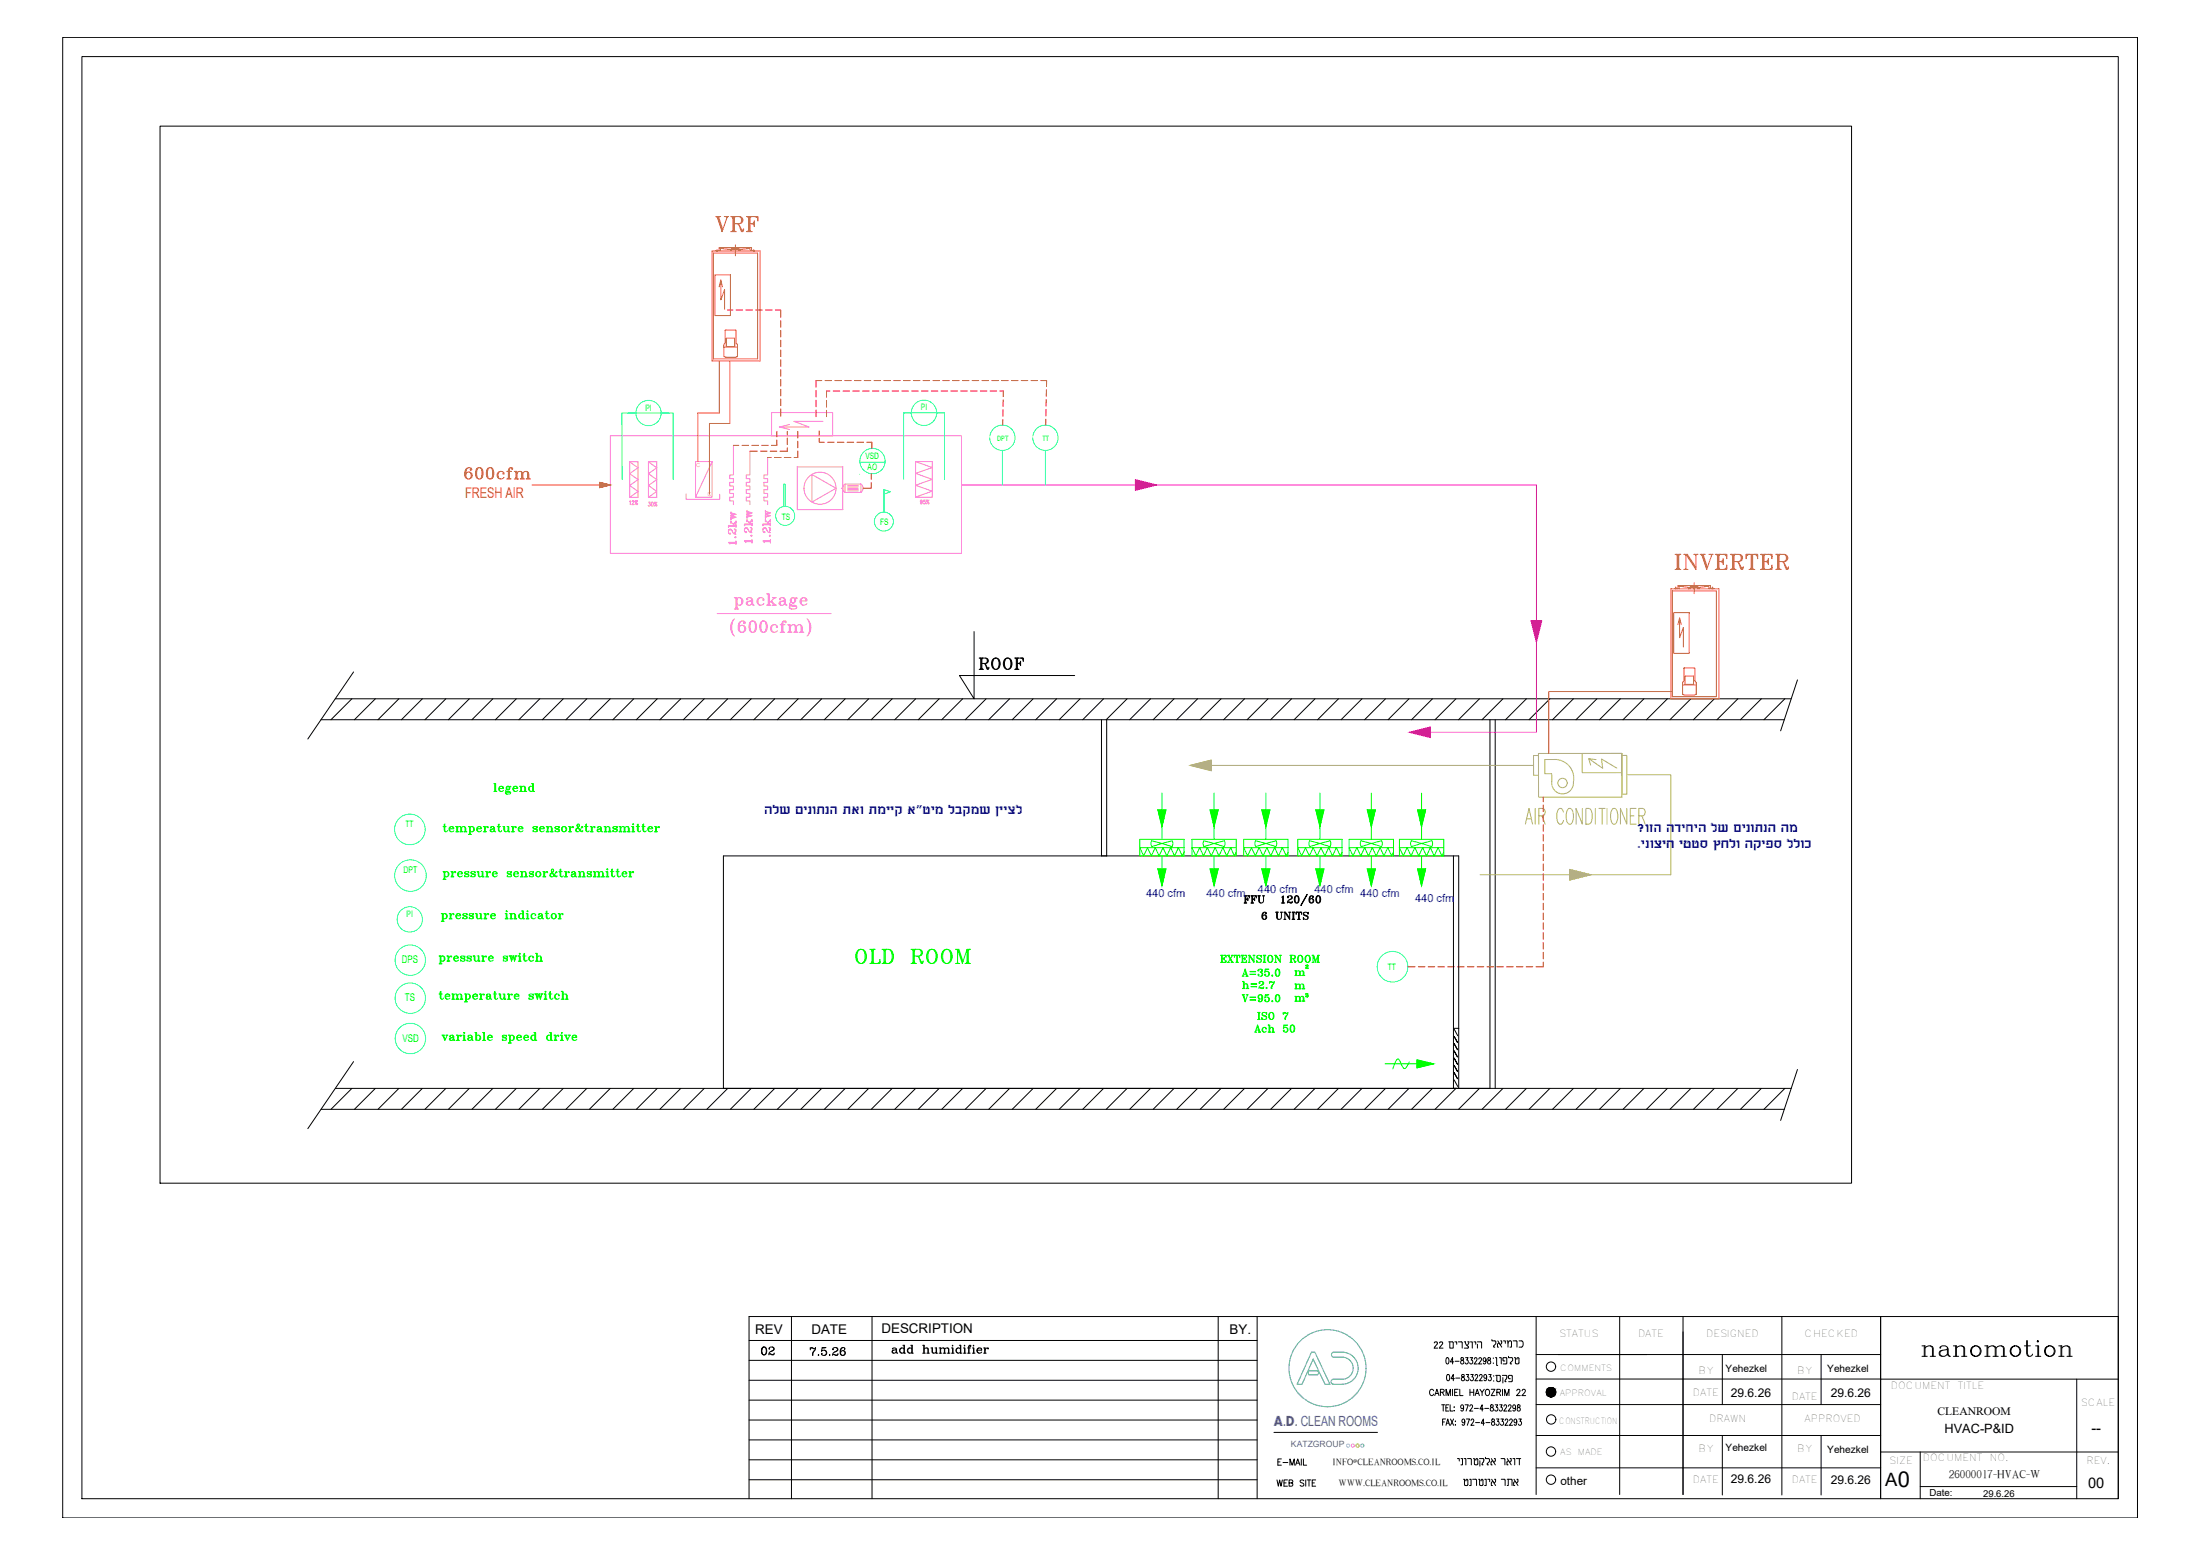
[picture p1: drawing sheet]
<svg xmlns="http://www.w3.org/2000/svg" width="841mm" height="594mm" viewBox="0 0 841 594" stroke-linecap="round" stroke-linejoin="round" font-family="sans-serif">
<!-- layer: inst -->
<g fill="none" stroke="#0ff" stroke-width=".38">
<path d="M328.7 176.6h9.7M378.4 166.6a4.8 4.8 0 0 1 7.6-3.3 4.8 4.8 0 0 1-.6 8.2 4.8 4.8 0 0 1-7-4.3M383.2 172.1v13.2M394.8 166.6a4.8 4.8 0 0 1 7.6-3.3 4.8 4.8 0 0 1-.5 8.2 4.8 4.8 0 0 1-7.1-4.3M399.6 172.1v13.2M299.6 193.5v-8.5h.6v8.5M328.6 181.2h.1M338 188.8l2.4-.9-2.6-.8v8.5M338 187.1v8.5"/>
<circle cx="247.9" cy="157.8" r="4.8"/>
<circle cx="353.2" cy="157.7" r="4.8"/>
<circle cx="333.5" cy="176.2" r="4.8"/>
<circle cx="300.2" cy="197.1" r="3.6"/>
<circle cx="337.9" cy="199.3" r="3.6"/>
<circle cx="156.7" cy="316.9" r="5.9"/>
<circle cx="156.9" cy="334.5" r="6"/>
<circle cx="156.7" cy="351.2" r="4.8"/>
<circle cx="156.8" cy="366.8" r="5.8"/>
<circle cx="532.3" cy="369.3" r="5.9"/>
<circle cx="156.8" cy="381.3" r="5.8"/>
<circle cx="156.9" cy="396.8" r="5.8"/>
</g>
<!-- layer: MIZ-SUPPLY AIR -->
<path d="M367.6 185.3h219.8v94.5h-48.6l8 2v-4l-8 2M434.1 183.3l8 2-8 2zM585.3 237.2h4.1l-2 8.1z" fill="none" stroke="#f0f" stroke-width=".38"/>
<!-- layer: PID-Room -->
<g fill="none" stroke="#000" stroke-width=".38">
<path d="M135.2 256.7l-17.5 25.6M372.4 241.3v25.7l-5.6-8.9h44M687.1 259.8l-6.4 19.4M122.7 275h559.4M128.2 267h556.5M421.1 275v52M423.1 275v52M569.6 275v140.8M571.6 275v140.8M555.6 327v65.9M555.6 392.9h2v22.9h-2zM555.9 395.9l1.4 2.6-1.4-2.6"/>
<path d="M555.9 398.7l1.4 2.5-1.4-2.5M555.9 393.2l1.4 2.5M557.6 392.9v-65.9h-281.1v88.8h146.6M128.2 415.8h556.5M135.2 405.6l-17.5 25.6M555.9 401.5l1.4 2.5-1.4-2.5M555.9 404.2l1.4 2.6-1.4-2.6M555.9 407l1.4 2.5-1.4-2.5M555.9 409.8l1.4 2.5-1.4-2.5M555.9 412.6l1.4 2.5M687.1 408.6l-6.4 19.4M122.7 423.8h559.4"/>
</g>
<!-- layer: inst-l2 -->
<g fill="none" stroke="#000" stroke-width=".38">
<path d="M134.5 267l-8 8M143.5 267l-8 8M152.5 267l-8 8M161.5 267l-8 8M170.4 267l-8 8M179.4 267l-8 8M188.4 267l-8 8M197.4 267l-8 8M206.4 267l-8 8M215.3 267l-8 8M224.3 267l-8 8M233.3 267l-8 8"/>
<path d="M242.3 267l-8 8M251.3 267l-8 8M260.3 267l-8 8M269.2 267l-8 8M278.2 267l-8 8M287.2 267l-8 8M296.2 267l-8 8M305.1 267l-8 8M314.1 267l-8 8M323.1 267l-8 8M332.1 267l-8 8M341.1 267l-8 8"/>
<path d="M350 267l-8 8M359 267l-8 8M368 267l-8 8M377 267l-8 8M386 267l-8 8M395 267l-8 8M403.9 267l-8 8M412.9 267l-8 8M421.9 267l-8 8M430.9 267l-8 8M439.9 267l-8.1 8M448.8 267l-8 8"/>
<path d="M457.8 267l-8 8M466.8 267l-8 8M475.8 267l-8 8M484.7 267l-8 8M493.7 267l-8 8M502.7 267l-8 8M511.7 267l-8 8M520.7 267l-8 8M529.7 267l-8 8M538.6 267l-8 8M547.6 267l-8 8M556.6 267l-8 8"/>
<path d="M565.6 267l-8 8M574.6 267l-8 8M583.5 267l-8 8M592.5 267l-8 8M601.5 267l-8 8M610.5 267l-8 8M619.4 267l-8 8M628.4 267l-8 8M637.4 267l-8 8M646.4 267l-8 8M655.4 267l-8 8M664.4 267l-8 8"/>
<path d="M673.3 267l-8 8M682.3 267l-8 8M134.5 415.8l-8 8M143.5 415.8l-8 8M152.5 415.8l-8 8M161.5 415.8l-8 8M170.4 415.8l-8 8M179.4 415.8l-8 8M188.4 415.8l-8 8M197.4 415.8l-8 8M206.4 415.8l-8 8M215.3 415.8l-8 8"/>
<path d="M224.3 415.8l-8 8M233.3 415.8l-8 8M242.3 415.8l-8 8M251.3 415.8l-8 8M260.3 415.8l-8 8M269.2 415.8l-8 8M278.2 415.8l-8 8M287.2 415.8l-8 8M296.2 415.8l-8 8M305.1 415.8l-8 8M314.1 415.8l-8 8M323.1 415.8l-8 8"/>
<path d="M332.1 415.8l-8 8M341.1 415.8l-8 8M350 415.8l-8 8M359 415.8l-8 8M368 415.8l-8 8M377 415.8l-8 8M386 415.8l-8 8M395 415.8l-8 8M403.9 415.8l-8 8M412.9 415.8l-8 8M421.9 415.8l-8 8M430.9 415.8l-8 8"/>
<path d="M439.9 415.8l-8.1 8M448.8 415.8l-8 8M457.8 415.8l-8 8M466.8 415.8l-8 8M475.8 415.8l-8 8M484.7 415.8l-8 8M493.7 415.8l-8 8M502.7 415.8l-8 8M511.7 415.8l-8 8M520.7 415.8l-8 8M529.7 415.8l-8 8M538.6 415.8l-8 8"/>
<path d="M547.6 415.8l-8 8M556.6 415.8l-8 8M565.6 415.8l-8 8M574.6 415.8l-8 8M583.5 415.8l-8 8M592.5 415.8l-8 8M601.5 415.8l-8 8M610.5 415.8l-8 8M619.4 415.8l-8 8M628.4 415.8l-8 8M637.4 415.8l-8 8M646.4 415.8l-8 8"/>
<path d="M655.4 415.8l-8 8M664.4 415.8l-8 8M673.3 415.8l-8 8M682.3 415.8l-8 8"/>
</g>
<!-- layer: MIZ-RETURNAIR01 -->
<g fill="none" stroke="#0f0" stroke-width=".38">
<path d="M442.6 309.4l1.6 6.4 1.5-6.4M444.2 303v17.7M462.6 309.4l1.5 6.4 1.6-6.4M464.1 303v17.7M482.4 309.4l1.5 6.4 1.6-6.4M483.9 303v17.7M503 309.4l1.6 6.4 1.5-6.4M504.6 303v17.7M522.7 309.4l1.5 6.4 1.6-6.4M524.2 303v17.7M541.9 309.4l1.5 6.4 1.6-6.4M543.4 303v17.7"/>
<path d="M435.7 320.7h17v6.3h-17zM440.3 321.2l3.9 1-3.9 1.2-.3-.9zM442.6 331.9l1.6 6.5 1.5-6.5M444.2 322.2l3.9-1 .3 .9-.4 1.3zM444.2 327v4.9M452.7 323.8h-17l1.5 3.2 1.5-3.2 1.4 3.2 1.5-3.2 1.5 3.2 1.5-3.2 1.5 3.2 1.4-3.2 1.5 3.2 1.5-3.2 1.5 3.2 .7-1.5M455.7 320.7h16.9v6.3h-16.9zM460.2 321.2l3.9 1-3.8 1.2-.4-.9zM462.6 331.9l1.5 6.5 1.6-6.5M464.1 322.2l3.9-1 .3 .9-.3 1.3zM464.1 327v4.9M472.6 323.8h-16.9l1.4 3.2 1.5-3.2 1.5 3.2 1.5-3.2 1.4 3.2 1.5-3.2 1.5 3.2 1.5-3.2 1.5 3.2 1.4-3.2 1.5 3.2 .7-1.5"/>
<path d="M475.5 320.7h16.9v6.3h-16.9zM480 321.2l3.9 1-3.8 1.2-.4-.9zM482.4 331.9l1.5 6.5 1.6-6.5M483.9 322.2l3.9-1 .3 .9-.3 1.3zM483.9 327v4.9M492.4 323.8h-16.9l1.4 3.2 1.5-3.2 1.5 3.2 1.5-3.2 1.4 3.2 1.5-3.2 1.5 3.2 1.5-3.2 1.4 3.2 1.5-3.2 1.5 3.2 .7-1.5M496.1 320.7h16.9v6.3h-16.9zM500.7 321.2l3.9 1-3.9 1.2-.3-.9zM503 331.9l1.6 6.5 1.5-6.5M504.6 327v4.9M508.5 321.2l.3 .9-.4 1.3-3.8-1.2 3.9-1M513 323.8h-16.9l1.5 3.2 1.5-3.2 1.4 3.2 1.5-3.2 1.5 3.2 1.5-3.2 1.5 3.2 1.4-3.2 1.5 3.2 1.5-3.2 1.5 3.2 .6-1.5"/>
<path d="M515.8 320.7h16.9v6.3h-16.9zM520.3 321.2l3.9 1-3.8 1.2-.4-1.3zM522.7 331.9l1.5 6.5 1.6-6.5M524.2 322.2l4-1 .2 .9-.3 1.3zM524.2 327v4.9M532.7 323.8h-16.9l1.4 3.2 1.5-3.2 1.5 3.2 1.5-3.2 1.4 3.2 1.5-3.2 1.5 3.2 1.5-3.2 1.5 3.2 1.4-3.2 1.5 3.2 .7-1.5M535 320.7h16.9v6.3h-16.9zM539.5 321.2l-.3 1.3 .4 .9 3.8-1.2-3.9-1M541.9 331.9l1.5 6.5 1.6-6.5M543.4 322.2l4-1 .2 .9-.3 1.3zM543.4 327v4.9M551.9 323.8h-16.9l1.5 3.2 1.4-3.2 1.5 3.2 1.5-3.2 1.5 3.2 1.4-3.2 1.5 3.2 1.5-3.2 1.5 3.2 1.4-3.2 1.5 3.2 .7-1.5"/>
<path d="M529.5 406.4h12.2M538.8 405.7l-1.2 2-.8 .5-2.2-3.6a.89 .89 0 0 0-1 .9l-1.2 2.8M541.7 404.9l6.4 1.5-6.4 1.6z"/>
</g>
<g fill="#0f0" stroke="#0f0" stroke-width=".38">
<path d="M442.6 331.9h3.1l-1.5 6.5z"/>
<path d="M442.6 309.4h3.1l-1.5 6.4z"/>
<path d="M541.7 404.9l6.4 1.5-6.4 1.6z"/>
<path d="M462.6 331.9h3.1l-1.6 6.5z"/>
<path d="M462.6 309.4h3.1l-1.6 6.4z"/>
<path d="M482.4 331.9h3.1l-1.6 6.5z"/>
<path d="M482.4 309.4h3.1l-1.6 6.4z"/>
<path d="M503 331.9h3.1l-1.5 6.5z"/>
<path d="M503 309.4h3.1l-1.5 6.4z"/>
<path d="M522.7 331.9h3.1l-1.6 6.5z"/>
<path d="M522.7 309.4h3.1l-1.6 6.4z"/>
<path d="M541.9 331.9h3.1l-1.6 6.5z"/>
<path d="M541.9 309.4h3.1l-1.6 6.4z"/>
</g>
<!-- layer: MIZ-EQUIP -->
<g fill="none" stroke="#ff7fbf" stroke-width=".38">
<path d="M295 157.6h23.3v8.9h-23.3zM233.3 166.5h134.3v44.9h-134.3zM240.7 176.4l3.2 2.3-3.2 2.3 3.2 2.2-3.2 2.3 3.2 2.2-3.2 2.3zM240.7 176.4h3.2v13.6M247.9 176.4l3.2 2.3-3.2 2.3 3.2 2.2-3.2 2.3 3.2 2.2-3.2 2.3zM247.9 176.4h3.2v13.6M272.2 176.3l-6.3 13.6h6.3v-13.6h-6.3v13.6M280.4 170.2v11.3h-1.4v1.4h1.4v1.4h-1.4v1.4h1.4v1.4h-1.4v1.4h1.4v1.4h-1.4v1.5h1.4v1.4M286.7 172.4v9.1h-1.4v1.4h1.4v1.4h-1.4v1.4h1.4v1.4h-1.4v1.4h1.4v1.4h-1.4v1.5h1.4v1.4M293.5 174.8v6.7h-1.5v1.4h1.5v1.4h-1.5v1.4h1.5v1.4h-1.5v1.4h1.5v1.4h-1.5v1.5h1.5v1.4M301.8 162.2l-3.9 .9M304.8 178.4h17.4v16.3h-17.4z"/>
<path d="M314.6 161h-11.1l5.8 2.1h-11.4l3.9 1M350 176.3l6.4 2.3-6.4 2.3 6.4 2.2-6.4 2.3 6.4 2.3-6.4 2.2zM350 176.3h6.4v13.6M262.3 188.7v2.1h12.8v-2M310.4 181.3l9.2 5.2-9.2 5.3zM321.6 186.5h.6M323 184.9a1.96 1.96 0 0 0 0 3.2M323 184.9h6.1v3.2h-6.1zM324 186.5h4.1M324 187h4.1M324 187.6h4.1M324 186h4.1"/>
<path d="M324 185.5h4.1M329.1 184.9a1.96 1.96 0 0 1 0 3.2M274.2 234.4h43.5"/>
<circle cx="313.5" cy="186.5" r="6.1"/>
</g>
<!-- layer: MIZ-OUTDOORAIR -->
<path d="M203.4 185.3h29.9M229.3 184.3l4 1-4 1z" fill="none" stroke="#ff7f00" stroke-width=".38"/>
<path d="M229.3 184.3l4 1-4 1z" fill="#ff7f00" stroke="#ff7f00" stroke-width=".38"/>
<!-- layer: MIZ-SUPPLY AIR -->
<g fill="#f0f" stroke="#f0f" stroke-width=".38">
<path d="M434.1 183.3l8 2-8 2z"/>
<path d="M585.3 237.2h4.1l-2 8.1z"/>
<path d="M538.8 279.8l8-2v4z"/>
</g>
<!-- layer: inst-l2 -->
<g fill="none" stroke="#f00" stroke-width=".38">
<path d="M278.1 118.4h2M281.4 118.4h2.5M285.1 118.4h2.5M288.9 118.4h2.5M292.6 118.4h2.6M296.4 118.4h2.1v2.8M298.5 122.5v2.5M298.5 126.2v2.5M298.5 130v2.5M298.5 133.7v2.5M298.5 137.5v2.5M298.5 141.2v2.5"/>
<path d="M298.5 145v2.5M298.5 148.7v2.5M298.5 152.5v2.5M298.5 156.2v2.8M312 149.2v2.5M312 152.9v2.5M312 156.6v2.6M314.2 145.4h-2.2v2.5M315.4 145.4h2.5M316 153v2.5M316 156.8v2.4M317.3 149.4h-1.3v2.4"/>
<path d="M318.5 149.4h2.5M319.2 145.4h2.5M322.3 149.4h2.5M322.9 145.4h2.5M326 149.4h2.5M326.7 145.4h2.4M329.8 149.4h2.5M330.4 145.4h2.5M333.5 149.4h2.5M334.2 145.4h2.5M337.3 149.4h2.5M337.9 145.4h2.5"/>
<path d="M341 149.4h2.5M341.7 145.4h2.5M344.8 149.4h2.5M345.4 145.4h2.5M348.5 149.4h2.5M349.2 145.4h2.4M352.3 149.4h2.5M352.9 145.4h2.5M356 149.4h2.5M356.7 145.4h2.5M359.8 149.4h2.5M360.4 145.4h2.5"/>
<path d="M363.5 149.4h2.5M364.2 145.4h2.5M367.3 149.4h2.5M367.9 145.4h2.5M371 149.4h2.5M371.7 145.4h2.4M374.8 149.4h2.5M375.4 145.4h2.5M378.5 149.4h2.5M379.2 145.4h2.5M382.3 149.4h1.3l-.1 2.1M382.9 145.4h2.5"/>
<path d="M383.4 156.5v2.5M383.5 152.8l-.1 2.5M386.7 145.4h2.5M390.4 145.4h2.5M394.2 145.4h2.4M397.9 145.4h2.2v2.3M399.9 156.4l-.1 2.5M400 152.6l-.1 2.5M400 148.9v2.5M280.4 170.2h2M283.7 170.2h2.5M286.7 172.4h2.8"/>
<path d="M287.4 170.2h2.5M290.7 172.4h2.5M291.2 170.2h2.5M293.5 174.8h1.3M294.5 172.4h2.5M296.1 174.8h2.5M297 168.1v2.1h-2.1M297 164.8v2.1M299.8 174.8h2.6M301 171.1v1.3h-2.8M301 164.8v1.3M301 167.3v2.6"/>
<path d="M305 172.3v2.5h-1.4M305 164.8v2.5M305 168.6v2.5M313.2 164.6v1.6M313.2 167.4v1.6h1.9M316.4 169h2.5M320.1 169h2.5M323.9 169h2.5M327.6 169h2.5M331.4 169h1.9v2.3M383.4 160.3l-.1 2.1M399.8 160.1v2.3"/>
<path d="M333.1 181v2.1M333.1 184.4v2.1h-3.1M590 304.5v1.8M590 307.6v2.5M590 311.3v2.5M590 315.1v2.5M590 318.8v2.5M590 322.6v2.5M590 326.3v2.5M590 330.1v2.5M590 333.8v2.5M590 337.6v2.5"/>
<path d="M590 341.3v2.5M590 345.1v2.5M590 348.8v2.5M590 352.6v2.5M590 356.3v2.5M538.2 369.4h2.7M542.2 369.4h2.5M546 369.4h2.5M549.7 369.4h2.5M553.5 369.4h2.4M557.2 369.4h2.5M560.9 369.4h2.5"/>
<path d="M564.7 369.4h2.5M568.5 369.4h2.5M572.2 369.4h2.5M576 369.4h2.4M579.7 369.4h2.5M583.4 369.4h2.5M590 367.6v1.8h-2.8M590 360.1v2.5M590 363.8v2.5"/>
</g>
<!-- layer: minor -->
<path d="M345.4 157.7h15.7M345.4 157.7v25.4M358.1 157.7h3v25.4M237.8 183.2l-.1-25.4h19.6v25.4" fill="none" stroke="#0ff" stroke-width=".38"/>
<!-- layer: MIZ-EQUIP -->
<g fill="none" stroke="#f26722" stroke-width=".38">
<path d="M272.2 95.9h18.4v42h-18.4zM272.7 96.7h16.9v40.4h-16.9zM273.8 95.7h.1M273.9 95.7l.4 .1zM273.9 95.7h-.1M274.1 95.6v.3M274.1 95.6h.1M274.2 95.7h-.2h.2M274.2 95.7v.1M274.2 95.7h.1M274.3 95.7h-.1M274.9 95.6l-.2 .2"/>
<path d="M274.9 95.6v-.9h12.4v.9M279.7 95l2.6-.1 .3 .4h-3zM279.8 95.8l-.9 .1M279.8 95.5l-4.6-.6 .4 1M279.8 95.3v.5M281.1 93.6v4.1M282.5 95.4l4.1-.5 .3 1M282.5 95.3v.5l.6 .1M287.3 95.6l.2 .2M287.9 95.7h.1M287.9 95.7l.4 .1zM288.1 95.6h.1"/>
<path d="M288.1 95.6l.1 .1M288.1 95.6v.1M288.1 95.8v.1M288.2 95.7h.1M288.2 95.7l-.1 .2M288.3 95.7v.1M288.3 95.7h-.1M273.3 105h5.9v15.6h-5.9zM274.9 109.6l.7-2.6v7.6l1.4-3.9v7.4M275.6 107l.6 2.6M275 137.9v19.9h-8.2v18.5M276.7 132.6v-1l.5-.6 .1-4.8h4l.1 4.8 .5 .8v4.4"/>
<path d="M276.7 132.6v3.7l.8 .2h3.7l.7-.2v-.3M276.7 132.6h5.2M277.6 129.2h3.3v3.2h-3.3zM279 137.9v23.9h-7.8v27.1M638.7 225h18.4v42h-18.4zM639.2 225.8h17v40.4h-17zM639.8 234.1h6v15.5h-6zM640.1 224.9l1.3-.1v-1.1h12.4l.1 1.1 1.3 .1M640.4 224.7l.5 .1zM640.5 224.7h.1M640.5 224.8h.2M640.5 224.7v.1"/>
<path d="M640.6 224.7h.1M640.6 224.7v.3M640.7 224.7v.3M640.7 224.7l-.2 .1M640.7 224.8h.1M641.4 238.6l.7-2.5v7.5l1.4-3.8v7.4M642.1 236.1l.6 2.5M646.2 224.1l2.6-.1 .3 .4h-2.9zM646.3 224.5l-4.6-.6 .4 1.1M646.3 224.4v.4l-.9 .2M647.7 222.6v4.2M649 224.5l4.1-.5 .3 1"/>
<path d="M649 224.4v.5l.7 .1M654.5 224.7h.1M654.4 224.7l.5 .1zM654.5 224.7l.3 .1M654.6 224.7v.3M654.6 224.7h.1M654.6 224.8v.2M654.8 224.8h-.3M654.8 224.7v.1M654.8 224.8h.1M643.8 255.4l-.1 4.6-.5 .7v1M644 255.2l-.3 .2"/>
<path d="M644 255.2h3.8l.1 5 .5 .7v4.3M644.2 258.3h3.2v3.2h-3.2zM638.7 264.2h-46.6v23.7M643.2 261.7v3.6l.8 .3 3.7-.1 .7-.2v-.3M643.2 261.7h5.2"/>
</g>
<!-- layer: AC -->
<g fill="none" stroke="#b8b85c" stroke-width=".38">
<path d="M455 292.4l8-2v4l-8-2h131.3M586.2 288.6h1.9v7.6h-1.8zM588.1 287.9l31.9-.1v16.7h-31.8zM594.2 290.1a7.4 7.4 0 0 1 7.3 9.3 4.2 4.2 0 0 1-4.6 3.9 4.2 4.2 0 0 1-3.7-4.7M594.6 290.2h-4.1v5.4h2.6l.1 3.1M604.8 287.9l15.2-.1v7.4h-15.1zM607.4 289.8l.7 2.5M610.1 290.2l-2.7-.4 5.3 3.7-.5-3.6 5.9 3.6M620 288.6h1.9v14.8h-1.9zM621.9 296h16.8v38.2h-72.9M583.1 314.9l1.4-6 1.4 6M583.6 312.9h1.8"/>
<path d="M586.9 308.9v6M588.3 311.7h1.5a1.59 1.59 0 0 0 .9-1.4 1.59 1.59 0 0 0-.9-1.4h-1.5v6M589.5 311.7l1.2 3.2M597.7 310.3a1.22 1.22 0 0 0-.6-1.2 1.22 1.22 0 0 0-1.3 .1 4.9 4.9 0 0 0 .4 5.7 1.4 1.4 0 0 0 1.5-1.5M599.4 309.2l.4-.3a1.4 1.4 0 0 1 1.5 1.4 4.5 4.5 0 0 1-.9 4.6 1.4 1.4 0 0 1-1.5-1.5 5.4 5.4 0 0 1 .5-4.2zM604.9 308.9v6l-2.4-6v6M606.3 308.9h1.2a4.2 4.2 0 0 1 .8 5.1l-.8 .9h-1.2zM609.9 308.9v6M611.2 308.9h2.4M612.4 308.9v6M614.3 308.9v6M616.4 309.2l.3-.3a1.37 1.37 0 0 1 1.6 1.4 4.6 4.6 0 0 1-.9 4.6 1.38 1.38 0 0 1-1.5-1.5 5.5 5.5 0 0 1 .5-4.2z"/>
<path d="M621.9 308.9v6l-2.4-6v6M623.2 311.7h1.4M625.5 308.9h-2.3v6h2.3M626.5 311.7h1.5a1.59 1.59 0 0 0 .9-1.4 1.59 1.59 0 0 0-.9-1.4h-1.5v6M627.7 311.7l1.2 3.2M600.1 332.2l8.1 2-8.1 2z"/>
<circle cx="597.3" cy="299.1" r="1.79"/>
</g>
<g fill="#b8b85c" stroke="#b8b85c" stroke-width=".38">
<path d="M455 292.4l8-2v4z"/>
<path d="M600.1 332.2l8.1 2-8.1 2z"/>
</g>
<!-- layer: 0 -->
<g fill="none" stroke="#000" stroke-width=".38">
<path d="M24 14.3h793.1v565.6h-793.1zM31.3 21.6h778.5v551h-778.5zM61.2 48.2h646.6v403.8h-646.6zM286.3 512.1h194.3M286.3 519.7h194.3M302.6 503v69.6M333.4 503v69.6M465.7 503v69.6M480.6 503v69.6M548.3 513.1a.6 .6 0 0 1 .7-.5 .6 .6 0 0 1 .4 .8l-1.1 1.6h1.3M550.3 513.1a.6 .6 0 0 1 .8-.5 .6 .6 0 0 1 .3 .8l-1.1 1.6h1.4M553 518.8l.2-.1a1.4 1.4 0 0 1 0 2.4l-.5-1z"/>
<path d="M554.2 512.6v2.4h1.3v-2.2l-1.7-.2M556.2 512.6h.7v1M557.5 512.6l1.4 .2 .1 2.2M558.6 518.8v.7a.88 .88 0 0 1 .9 .6 .88 .88 0 0 1-.4 1 .82 .82 0 0 1-.7-1 .82 .82 0 0 1 1-.6v-.7zM559.8 512.6h.4l.1 .8 .5 .6M560.3 518.7h.9l-.5 .9a.69 .69 0 0 1 .6 1 .69 .69 0 0 1-1.2 0M560.8 514l.6 .5-.2 .5h-1.4M561.1 512.6h.4v.4l-.7 1M562 518.7h.9l-.5 .9a.69 .69 0 0 1 .6 1 .69 .69 0 0 1-1.2 0M562.2 512.6h.6v2.4M563.5 512.6h.7v1M563.6 519.3l.1-.4a.55 .55 0 0 1 .8-.1 .55 .55 0 0 1 .1 .8l-1.1 1.5h1.2"/>
<path d="M564.8 512.6l1.5 .1 .1 2.3M564.8 513.6v1.4M565.3 519.3l.1-.4a.55 .55 0 0 1 .8-.1 .55 .55 0 0 1 .1 .8l-1.1 1.5h1.2M568.1 519.5l-.3 .6a.62 .62 0 0 1-.8-.7 .62 .62 0 0 1 1-.4l.1 .5a1.17 1.17 0 0 1-.7 1.6l-.4-.4M568.8 518.8v.7a.88 .88 0 0 1 1 .6 .88 .88 0 0 1-.4 1 .82 .82 0 0 1-.7-.9 .82 .82 0 0 1 1-.7v-.7zM570.3 511.8v.5l1.5 .2v.9l-.9 .9 .5 .4M570.9 518.8v.2M571.7 518.7h.4v2.9h.4M572.6 512.3l1.5 2.4M573.2 513.2l-.7 .4v1.1h.4M573.2 518.7h.7v2.4M573.7 512.3h.4v.7l-.2 .4-.5 .2"/>
<path d="M574.6 519.5l.3 .4M574.6 519.6l.1-.9 1.3 .2v2l-1.4 .2M574.8 512.3h.7v.9M574.9 520h.4M576.1 512.3h.4v2.4M576.5 513.2a.71 .71 0 0 1 .4-.9 .71 .71 0 0 1 .9 .5v1.9h-.6M576.7 518.2v.5h1.3l.2 .4M578.3 519.1v.7l-1 .9 .6 .4M578.4 512.3l1.5 .2v2.2M578.9 518.7h.4v2M579.9 519.3l.2-.6 .5 .2-.1 2.1M580.7 512.3h1a1.4 1.4 0 0 1 .4 2"/>
<path d="M582.1 514.3l-.4 .4h-1M587.2 517.5h131.7M587.2 503v68M619.2 503v68M643.4 503v68M658.4 517.5v19.1M681.2 503v68.2M696.2 517.5v19.1M718.9 503v69.6M286.3 527.3h194.3M286.3 534.9h194.3M548.1 531.3a.79 .79 0 0 0-1-.5 .79 .79 0 0 0-.6 .9v.5a.79 .79 0 0 0 .6 1 .79 .79 0 0 0 1-.6"/>
<path d="M548.5 533.2l.8-2.4 .8 2.4M548.8 532.4h1M550.6 531.9l1.3-.1 .1-.8-1.4-.2v2.4M551.1 536.7h1.2M551.4 531.9l.7 1.3M551.7 536.7v2.4M552.7 537.8h.7M552.8 533.2v-2.4l.8 2.4 .8-2.4v2.4M553.3 525.2l.2-.1a1.38 1.38 0 0 1 0 2.4l-.5-1zM553.9 536.7h-1.2v2.4h1.2M554.4 536.7v2.4h1M555.3 530.8v2.4"/>
<path d="M555.7 520.3h-1.3l.9-1.6v2.4M555.9 537.5v.2zM555.9 538.9v.2zM556 526.7h-1.3l.9-1.6v2.4M556.1 531.9h.8M556.2 520.1h1.6M556.5 526.5h1.5M557.4 530.8h-1.3v2.4h1.3M558 530.8v2.4h1.3M558.8 525.2v.7a.78 .78 0 0 1 1 .8 .78 .78 0 0 1-1 .7 .95 .95 0 0 1 0-1 .95 .95 0 0 1 .9-.5v-.7zM559.5 537.5l-.2 .6a.63 .63 0 0 1-.9-.7 .63 .63 0 0 1 1-.4l.1 .5a1.15 1.15 0 0 1-.7 1.6l-.3-.4M560.1 536.7h1.2l-.8 2.4"/>
<path d="M560.5 525.1h1l-.5 .9a.69 .69 0 0 1 .6 1.1 .69 .69 0 0 1-1.2 0M561.9 537.3l.4-.6 .6 .4-1.1 2h1.2M561.9 531.9h1.5M561.9 530.8v2.4M562.3 525.1h.9l-.5 .9a.69 .69 0 0 1 .6 1.1 .69 .69 0 0 1-1.2 0M563.4 530.8v2.4M563.6 538.1h1.6M563.9 525.7l.3-.6 .7 .5-1.1 1.9h1.2M563.9 533.2l.8-2.4 .8 2.4M564.2 532.4h1M565.6 525.7l.3-.6 .7 .5-1.1 1.9h1.2M565.7 530.8l.9 1.1v1.3"/>
<path d="M567 538.3h-1.2l.8-1.6v2.4M567.4 530.8l-.8 1.1M567.6 538.1h1.5M568 531.1l.4-.3a1.21 1.21 0 0 1 1.1 1.2 1.21 1.21 0 0 1-1.1 1.2l-.6-1zM568.3 525.9l-.2 .6a.62 .62 0 0 1-.9-.7 .62 .62 0 0 1 1-.3l.1 .4a1.15 1.15 0 0 1-.6 1.6l-.4-.3M569.9 536.8v.7a.81 .81 0 0 1 1 .6 .81 .81 0 0 1-.8 1 .86 .86 0 0 1-.3-1.1 .86 .86 0 0 1 .9-.5v-.7zM570.1 530.8h1.4l-1.4 2.4h1.4M570.9 520.7v.2M571.6 536.7h.9l-.5 .9a.69 .69 0 0 1 .6 1 .69 .69 0 0 1-1.2 0M572.2 531.9l1.3-.1 .1-.8-1.4-.2v2.4M572.9 531.9l.8 1.3M573.3 536.7h1l-.6 .9a.69 .69 0 0 1 .6 1 .69 .69 0 0 1-1.2 0"/>
<path d="M574.4 530.8v2.4M574.9 537.3l.4-.6 .7 .4-1.1 2h1.2M575.2 533.2v-2.4l.8 2.4 .9-2.4v2.4M576.7 537.3l.3-.6 .7 .4-1.1 2h1.2M579.3 520.7l.3 .3h.8M579.4 537.5l-.3 .6a.62 .62 0 0 1-.8-.7 .62 .62 0 0 1 1-.4l.1 .5a1.15 1.15 0 0 1-.7 1.6l-.3-.4M579.8 531.3l.2-.4 .7-.1 .4 .7-1.4 1.7h1.5M580.2 536.8v.7a.78 .78 0 0 1 1 .7 .78 .78 0 0 1-1 .8 .95 .95 0 0 1-.1-1 .95 .95 0 0 1 .9-.5v-.7zM581.9 531.3l.2-.4 .6-.1 .4 .7-1.3 1.7h1.4M587.2 526.9h222.6M587.2 536.6h131.7M793.9 526.9v45.7"/>
<path d="M286.3 542.5h194.3M286.3 550.1h194.3M286.3 557.7h194.3M487 547.2h39.6M551.5 543.3h.7M552.6 542.1h-1.1v2.4M552.8 544.5l.7-2.4 .7 2.4M553 543.7h.9M554.5 542.1l1.2 2.4M555.7 542.1l-1.2 2.4M556.4 542.9v.3zM556.4 544.3v.2z"/>
<path d="M557.2 557.2h.7v1M558.5 557.2h.6v2.4h-.6M559.7 557.2h.7v2.4M560 542.9l-.3 .6a.63 .63 0 0 1-.9-.7 .63 .63 0 0 1 1.1-.3l.1 .4a1.18 1.18 0 0 1-.7 1.6l-.3-.3M560.6 542.1h1.2l-.9 2.4M561 557.2l1.4 .2 .1 2.2M562.4 542.7l.1-.4a.54 .54 0 0 1 .7-.1 .54 .54 0 0 1 .1 .8l-1 1.5h1.2M563.3 557.2h.3v2M564.1 543.5h1.5M564.2 557.9l.2-.6 .5 .1v1.8M564.9 559.2a.72 .72 0 0 1-.6 .4 .72 .72 0 0 1-.7-.4M565.6 557.2h1.3a.81 .81 0 0 1 .1 1.4"/>
<path d="M565.7 558.1v2M567 558.6l-.4 .7v.3h.4M567.5 543.7h-1.3l.9-1.6v2.4M567.9 556.7v.5l1.4 .3 .1 .8-.9 1 .5 .3M568 543.5h1.6M570.1 557.2l1.5 2.4M570.3 542.2v.7a.88 .88 0 0 1 1 .6 .88 .88 0 0 1-.4 1 .82 .82 0 0 1-.7-.9 .82 .82 0 0 1 1-.7v-.7zM570.7 558.2l-.7 .4v1h.4M571.2 557.2h.4v.9l-.6 .5M572.1 542.1h.9l-.5 .9a.69 .69 0 0 1 .6 1.1 .69 .69 0 0 1-1.2 0M573.8 542.1h.9l-.5 .9a.69 .69 0 0 1 .6 1.1 .69 .69 0 0 1-1.2 0M573.8 557.2l1.3 .1 .2 .3"/>
<path d="M575.3 557.6v2M575.4 542.7l.1-.4a.54 .54 0 0 1 .8-.1 .54 .54 0 0 1 0 .8l-1 1.5h1.2M576.2 557.2l1.5 2.4M576.8 558.2l-.7 .4v1h.4M577.1 542.7l.1-.4a.54 .54 0 0 1 .8-.1 .54 .54 0 0 1 0 .8l-1 1.5h1.2M577.3 557.2h.4v.7l-.2 .5-.5 .2M578.4 557.2h.7v2.4M579.7 557.2h1.6M579.8 542.9l-.2 .6a.65 .65 0 0 1-.9-.6 .65 .65 0 0 1 .9-.7l.2 .7a1.18 1.18 0 0 1-.6 1.6l-.4-.3M580.6 542.1h1l-.5 .9a.69 .69 0 0 1 .5 1.1 .69 .69 0 0 1-1.1 0M580.8 557.2v2.4M587.2 548.4h131.7"/>
<path d="M658.4 548.4v22.8M696.2 548.4v22.8M718.9 554.7h90.9M734.1 554.7v17.9M286.3 572.6v-69.6h523.5v69.6M286.3 565.3h194.3M559.5 565.1h.3v2l.3 .4M560.4 565.5l.3-.4 .4 .4M560.4 565.5v.3M561.1 565.5v1.8l-1 .2M561.8 565.1h.6v2.4h-.6M563 565.1l1.4 .3 .1 2.1"/>
<path d="M565.2 565.1h.4v2a.7 .7 0 0 0 .7 .5 .7 .7 0 0 0 .6-.5v-1.6M566.2 565.5l.3-.4 .4 .4M566.2 565.5v.3M567.6 565.1h.5v2.4h-.6M568.8 565.1h.7v1M570.2 565.1l1.5 2.4M570.8 566.1l-.7 .4v1h.4M571.3 565.1h.4v.8l-.2 .4-.4 .2M573.9 565.1l1.4 .3 .1 2.1M576.2 565.1l1.7 .1 .1 2.3M576.6 565.1v2.4h-.4M578.6 566.7v.8h.5"/>
<path d="M578.8 565.1l1.5 2.4M579.3 566.1l-.5 .1-.2 .5M579.9 565.1h.4v.7l-.2 .5-.5 .2M587.2 560.8h131.7M734.1 567.9h59.8"/>
<circle cx="592.9" cy="522.1" r="1.79"/>
<circle cx="592.9" cy="531.9" r="1.79"/>
<circle cx="592.9" cy="554.5" r="1.79"/>
<circle cx="593" cy="542.3" r="1.79"/>
<circle cx="592.9" cy="565.3" r="1.79"/>
</g>
<g fill="none" stroke="#6ec1dd" stroke-width=".38">
<path d="M501.4 516.6h1.3l5.7 12.3h-1.9l-4.5-9.6-4.3 9.6h-1.8zM500.5 523.7h3.2l.3 1.1-.3 .4h-3.2l-.4-.7zM509.6 526.9a.98 .98 0 0 0-.8 1 .98 .98 0 0 0 .8 .9M509.6 526.9a8.5 8.5 0 0 0 5.6-.5 4.2 4.2 0 0 0 2-4.8 4.2 4.2 0 0 0-4.1-3.1h-3.3a.98 .98 0 0 1-.8-1 .98 .98 0 0 1 .7-.9 9.6 9.6 0 0 1 7 1.2 6.1 6.1 0 0 1 2.2 6.8 6.1 6.1 0 0 1-5.8 4.2l-3.5 .1"/>
<circle cx="507.5" cy="522.7" r="14.7"/>
<circle cx="520.8" cy="552.3" r=".62"/>
</g>
<circle cx="515.4" cy="552.3" r=".62" fill="none" stroke="#7fbfff" stroke-width=".38"/>
<circle cx="517.2" cy="552.3" r=".62" fill="none" stroke="#df7fff" stroke-width=".38"/>
<circle cx="519" cy="552.3" r=".62" fill="none" stroke="#bfff00" stroke-width=".38"/>
<g fill="#000" stroke="#000" stroke-width=".38">
<path d="M592.8 530.1l.6 .1zM592.4 530.2h1z"/>
<path d="M592.4 530.2l1.3 .1zM592.1 530.3h1.6z"/>
<path d="M592.4 533.6h1zM592.4 533.6l.7 .1z"/>
<path d="M592.1 530.3l1.9 .2zM591.8 530.5h2.2z"/>
<path d="M592.1 533.5h1.6zM592.1 533.5l1.3 .1z"/>
<path d="M591.8 530.5l2.5 .2zM591.6 530.7l.2-.2 2.5 .2z"/>
<path d="M591.8 533.3h2.2zM591.8 533.3l1.9 .2z"/>
<path d="M591.6 530.7l2.9 .2-.2-.2zM591.6 530.7l2.9 .2h-3.1z"/>
<path d="M591.6 533.1l2.4 .2 .3-.2zM591.6 533.1l2.4 .2z"/>
<path d="M591.4 530.9l3.2 .3-.1-.3zM591.4 530.9l3.2 .3h-3.3z"/>
<path d="M591.4 532.8l2.9 .3 .2-.3zM591.4 532.8l2.9 .3h-2.7z"/>
<path d="M591.3 531.2l3.4 .4-.1-.4zM591.3 531.2l3.4 .4h-3.5z"/>
<path d="M591.3 532.5l3.2 .3 .1-.3zM591.3 532.5l3.2 .3h-3.1z"/>
<path d="M591.2 531.6l3.5 .3v-.3zM591.2 531.6l3.5 .3h-3.6z"/>
<path d="M591.2 532.2l3.4 .3 .1-.3zM591.2 532.2l3.4 .3h-3.3z"/>
<path d="M591.1 531.9l3.6 .3v-.3zM591.1 531.9l3.6 .3h-3.5z"/>
</g>
<text font-size="10.6" fill="#ff7fbf" x="278.3" y="244.1">(600cfm)</text>
<text font-size="10.1" x="733.8" y="519.3">nanomotion</text>
<g font-size="9.7" fill="#f26722">
<text x="272.7" y="89.6">VRF</text>
<text x="639.6" y="218.7">INVERTER</text>
</g>
<text font-size="9.7" fill="#ff7fbf" x="279.8" y="233.9">package</text>
<text font-size="9.3" fill="#0f0" x="326.3" y="369.4">OLD ROOM</text>
<text font-size="8.4" x="725.5" y="567.9">0</text>
<text font-size="7.9" fill="#ff7f00" x="176.7" y="184.1">600cfm</text>
<g font-size="7.9">
<text x="373.6" y="256.8">ROOF</text>
<text x="474.8" y="347.1">FFU 120/60</text>
</g>
<g font-size="7.5" fill="#0f0">
<text x="188" y="304.4">legend</text>
<text x="168.6" y="320">temperature sensor&amp;transmitter</text>
<text x="168.6" y="337.3">pressure sensor&amp;transmitter</text>
<text x="167.9" y="353.1">pressure indicator</text>
<text x="166.9" y="369.4">pressure switch</text>
<text x="166.9" y="383.8">temperature switch</text>
<text x="167.9" y="399.7">variable speed drive</text>
</g>
<text font-size="7" x="720.6" y="567.8">A</text>
<g font-size="6.6">
<text x="290.3" y="518.9">02</text>
<text x="340.1" y="518.2">add humidifier</text>
</g>
<g font-size="6.3" fill="#00f">
<text x="292.2" y="310.9">הלש םינותנה תאו תמייק א&quot;טימ לבקמש ןייצל</text>
<text x="625.9" y="317.7">?וזה הדיחיה לש םינותנה המ</text>
<text x="625.9" y="324.1">.ינוציח</text>
<text x="641.9" y="324.1">יטטס ץחלו הקיפס ללוכ</text>
</g>
<g font-size="6.2" fill="#ff7fbf">
<text x="282.6" y="209.2" transform="rotate(-90 282.6 209.2)">1.2kw</text>
<text x="288.6" y="208.8" transform="rotate(-90 288.6 208.8)">1.2kw</text>
<text x="295.6" y="208.8" transform="rotate(-90 295.6 208.8)">1.2kw</text>
</g>
<g font-size="6.2">
<text x="481.5" y="352.4">6 UNITS</text>
<text x="309" y="518.9">7.5.26</text>
<text x="570.1" y="529.5">pex:</text>
</g>
<g font-size="6.2" fill="#0f0">
<text x="465.7" y="369">EXTENSION ROOM</text>
<text x="473.8" y="374.3">A=35.0</text>
<text x="474.1" y="378.9">h=2.7</text>
<text x="479.8" y="390.9">ISO 7</text>
</g>
<g font-size="5.7" fill="#0f0">
<text x="473.8" y="383.8">V=95.0</text>
<text x="478.7" y="395.5">Ach 50</text>
</g>
<text font-size="5.7" fill="#4a7095" x="487" y="544.9">A.D. CLEAN ROOMS</text>
<g font-size="5.7">
<text x="487.5" y="560.9">E-MAIL</text>
<text x="487.2" y="569">WEB SITE</text>
</g>
<text font-size="5.6" fill="#ff7f00" x="177.8" y="190.4">FRESH AIR</text>
<g font-size="5.6">
<text x="799.5" y="547.6">--</text>
<text x="798.3" y="568.4">00</text>
</g>
<g font-size="5.1">
<text x="288.7" y="509.5">REV</text>
<text x="310.2" y="509.5">DATE</text>
<text x="337" y="509.4">DESCRIPTION</text>
<text x="470" y="509.8">BY.</text>
</g>
<text font-size="4.9" fill="#ff7fbf" x="246.9" y="194.7">30%</text>
<g font-size="4.9" fill="#0f0">
<text x="494.2" y="373.9">m</text>
<text x="494.2" y="378.9">m</text>
<text x="494.2" y="383.8">m</text>
</g>
<text font-size="4.9" x="743.3" y="547.7">HVAC-P&amp;ID</text>
<g font-size="4.6">
<text x="661.7" y="533.6">29.6.26</text>
<text x="699.9" y="533.6">29.6.26</text>
<text x="661.7" y="566.5">29.6.26</text>
<text x="699.9" y="566.9">29.6.26</text>
</g>
<text font-size="4.5" x="596.5" y="567.2">other</text>
<g font-size="4.4" fill="#ff7fbf">
<text x="239.9" y="194">12%</text>
<text x="351" y="193.7">95%</text>
</g>
<g font-size="4.4">
<text x="740.7" y="540.5">CLEANROOM</text>
<text x="745.1" y="564.7">26000017-HVAC-W</text>
</g>
<g font-size="4.2" fill="#00f">
<text x="480.9" y="341">440 cfm</text>
<text x="502.5" y="341">440 cfm</text>
<text x="438.1" y="342.8">440 cfm</text>
<text x="461.2" y="342.5">440 cfm</text>
<text x="520" y="342.8">440 cfm</text>
<text x="540.9" y="344.7">440 cfm</text>
</g>
<g font-size="4.1" fill="#0f0">
<text x="153.6" y="368">DPS</text>
<text x="154.8" y="382.5">TS</text>
<text x="153.9" y="397.9">VSD</text>
</g>
<text font-size="4" fill="#0f0" x="498.1" y="371.1">2</text>
<g font-size="3.9">
<text x="659.7" y="524.2">Yehezkel</text>
<text x="698.5" y="524.2">Yehezkel</text>
<text x="659.7" y="554.5">Yehezkel</text>
<text x="698.5" y="555.2">Yehezkel</text>
</g>
<g font-size="3.7">
<text x="596.1" y="510.7">STATUS</text>
<text x="626.2" y="510.7">DATE</text>
<text x="652.2" y="510.7">DESIGNED</text>
<text x="689.8" y="510.7">CHECKED</text>
<text x="649.3" y="525.1">BY</text>
<text x="687" y="525.1">BY</text>
<text x="647.2" y="533.4">DATE</text>
<text x="722.8" y="530.6">DOCUMENT</text>
<text x="748.4" y="530.6">TITLE</text>
<text x="684.9" y="534.9">DATE</text>
<text x="795.5" y="537.2">SCALE</text>
<text x="653.4" y="543.2">DRAWN</text>
<text x="689.9" y="543.2">APPROVED</text>
<text x="649.3" y="554.8">BY</text>
<text x="687" y="554.8">BY</text>
<text x="722.2" y="559.2">SIZE</text>
<text x="735.1" y="558.3">DOCUMENT</text>
<text x="760.7" y="558.3">NO.</text>
<text x="797.6" y="559.1">REV.</text>
<text x="647.2" y="566.6">DATE</text>
<text x="684.9" y="566.6">DATE</text>
<text x="737.6" y="571.5">Date:</text>
</g>
<text font-size="3.6" x="758.1" y="571.9">29.6.26</text>
<text font-size="3.5" fill="#0f0" x="154.3" y="333.5">DPT</text>
<g font-size="3.5">
<text x="509.5" y="559.9">INFO@CLEANROOMS.CO.IL</text>
<text x="511.8" y="567.8">WWW.CLEANROOMS.CO.IL</text>
</g>
<g font-size="3.4" fill="#0f0">
<text x="246.7" y="156.9">PI</text>
<text x="352.1" y="156.8">PI</text>
<text x="330.8" y="175.2">VSD</text>
<text x="331.7" y="179.5">AO</text>
<text x="298.9" y="198.6">TS</text>
<text x="336.4" y="200.5">FS</text>
<text x="155" y="315.9">TT</text>
<text x="155.5" y="350.3">PI</text>
<text x="530.5" y="370.7">TT</text>
</g>
<text font-size="3.3" fill="#4a7095" x="493.5" y="552.9">KATZGROUP</text>
<g font-size="3.2">
<text x="596.4" y="523.7">COMMENTS</text>
<text x="596.3" y="533.2">APPROVAL</text>
<text x="596.1" y="543.9">CONSTRUCTION</text>
<text x="596.4" y="556">AS</text>
<text x="603.2" y="556">MADE</text>
</g>
<g font-size="2.8" fill="#0f0">
<text x="381.3" y="168.5">DPT</text>
<text x="398.5" y="168.5">TT</text>
</g>
<g font-size="2.1" fill="#ff7fbf">
<text x="266.1" y="178.6">C</text>
<text x="270.4" y="189.6">C</text>
</g>
</svg>
